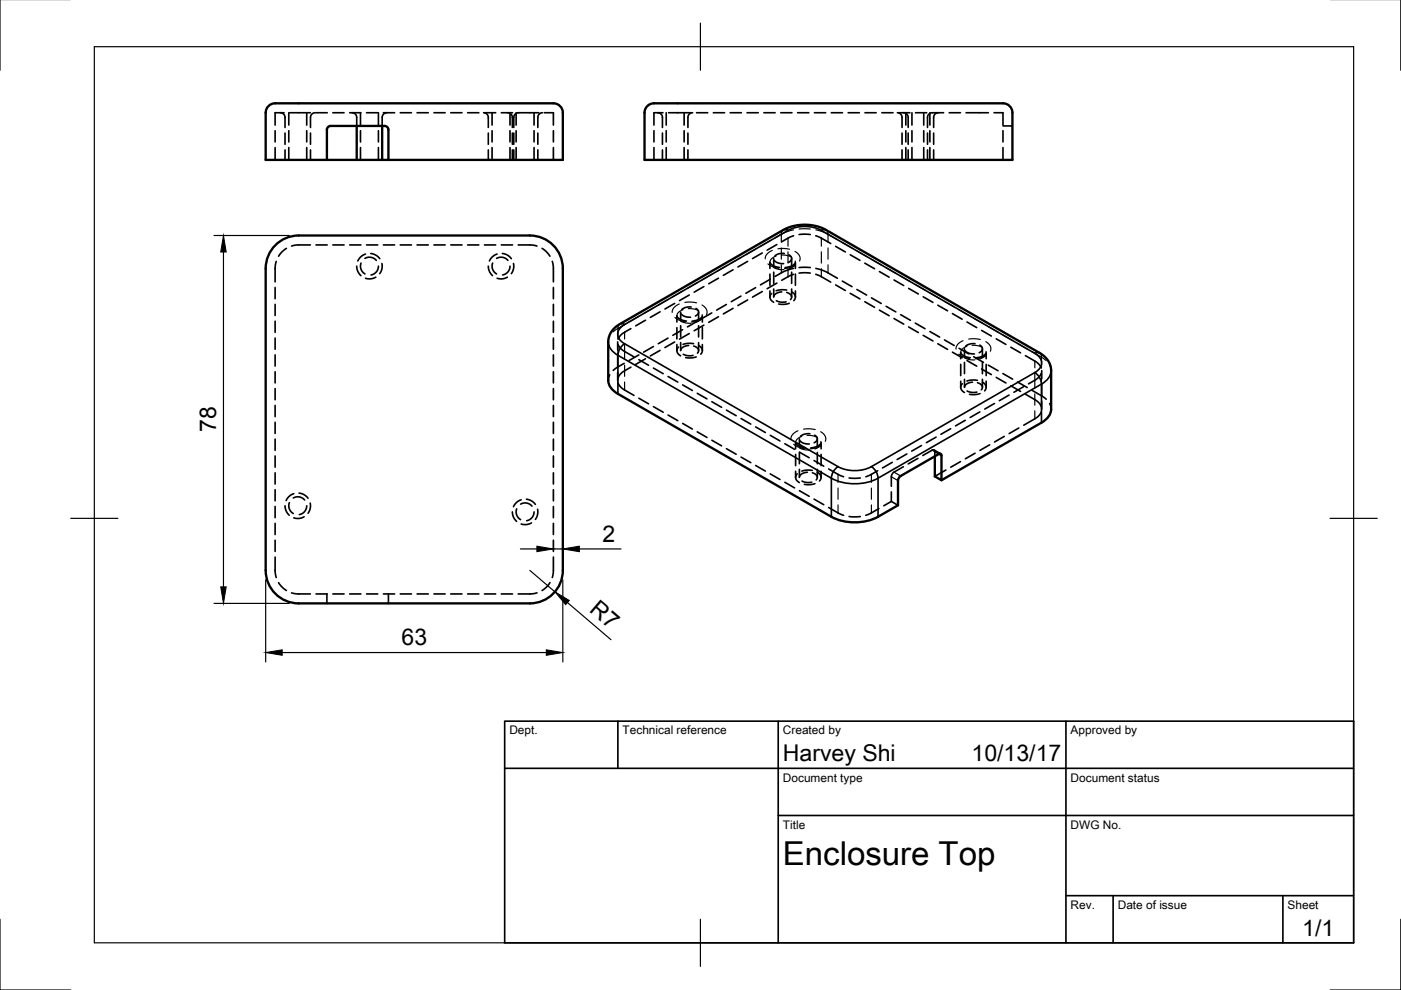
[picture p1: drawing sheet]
<svg xmlns="http://www.w3.org/2000/svg" width="297mm" height="210mm" viewBox="0 0 297 210" stroke-linecap="round" stroke-linejoin="round" font-family="sans-serif">
<!-- layer: Visible -->
<path d="M56.9 22.5l.9-.5 .5-.1h59a2 2 0 0 1 2 2v10h-63v-10l.1-.5zM69.3 33.9v-6.4a.8 .8 0 0 1 .8-.8h11.5a.8 .8 0 0 1 .8 .8l-.1 6.4M75.6 26.7v7.2M81 26.7v7.2M137.2 22.5l.9-.5 .6-.1h73.9a2 2 0 0 1 2.1 2v10h-78v-10v-.5zM58.7 51.6a7 7 0 0 1 4.6-1.7h49a7 7 0 0 1 7 7v64a7 7 0 0 1-7 7h-49a7 7 0 0 1-7-7v-64a7 7 0 0 1 2.4-5.3zM198.2 96.7v4.3l1.4 .8v-5.2v-.2l-.3-.2-8.6 4.9-.3 .8v5.2l-4.2 2.5a11 11 0 0 1-9.9 0l-45.3-26.1a3.5 3.5 0 0 1-2-2.8v-8.8l.6-1.4 1.1-1.3 35.6-20.5 2.3-.9 2.7-.1 2 .3 1.8 .7 45.9 26.5 1.2 1.3 .6 1.5 .1 8.8a3.5 3.5 0 0 1-2.1 2.8l-21.2 12.2" fill="none" stroke="#000" stroke-width=".5"/>
<!-- layer: Hidden -->
<g fill="none" stroke="#000" stroke-width=".35">
<path d="M58.3 27.7v2.4M58.3 31.3v2.6M59.4 23.9l.6 .2 .4 .5v2.4M60.2 23.9h-1.9v2.6M60.4 28.2v2.4M60.4 31.8v2.1M61.2 23.9v2.6M61.2 27.7v2.4M61.2 31.3v2.6M61.4 23.9h4.4M65 23.9v2.6M65 27.7v2.4"/>
<path d="M65 31.3v2.6M65.8 28.2v2.4M65.8 31.8v2.1M66.8 23.9l-.6 .2-.3 .5-.1 2.4M67 23.9h2.4M70.6 23.9h2.3M74.1 23.9h2.4M74.6 23.9l.6 .2 .4 .5v2.1M76.4 23.9v2.6M76.4 27.7v2.4M76.4 31.3v2.6M77.7 23.9h2.4"/>
<path d="M80.2 23.9v2.6M80.2 27.7v2.4M80.2 31.3v2.6M81.3 23.9h2.4M82 23.9l-.6 .2-.3 .5-.1 2.1M84.9 23.9h2.3M88.4 23.9h2.4M92 23.9h2.4M95.6 23.9h2.4M99.1 23.9h2.4M102.5 23.9l.6 .2 .4 .5v2.4M102.7 23.9h2.4"/>
<path d="M103.5 28.2v2.4M103.5 31.8v2.1M104.3 23.9v2.6M104.3 27.7v2.4M104.3 31.3v2.6M106.3 23.9h2.4M107.6 23.9l.6 .2 .4 .5v2.4M108.1 23.9v2.6M108.1 27.7v2.4M108.1 31.3v2.6M108.6 28.2v2.4M108.6 31.8v2.1"/>
<path d="M108.9 28.2v2.4M108.9 31.8v2.1M109.4 23.9v2.6M109.4 27.7v2.4M109.4 31.3v2.6M109.9 23.9h4.3M109.9 23.9l-.6 .2-.3 .5-.1 2.4M113.2 23.9v2.6M113.2 27.7v2.4M113.2 31.3v2.6M114 28.2v2.4M114 31.8v2.1"/>
<path d="M115 23.9l-.6 .2-.3 .5-.1 2.4M115.4 23.9h1.9v2.6M117.3 27.7v2.4M117.3 31.3v2.6M138.7 27.7v2.4M138.7 31.3v2.6M139.5 23.9l.5 .2 .4 .5 .1 2.4M140.5 28.2v2.4M140.5 31.8v2.1M140.6 23.9h-1.9v2.6M141.3 23.9v2.6M141.3 27.7v2.4"/>
<path d="M141.3 31.3v2.6M141.7 23.9h4.8M145.1 23.9v2.6M145.1 27.7v2.4M145.1 31.3v2.6M145.9 28.2v2.4M145.9 31.8v2.1M146.9 23.9l-.6 .2-.4 .5v2.4M147.7 23.9h2.4M151.2 23.9h2.4M154.8 23.9h2.4M158.4 23.9h2.4"/>
<path d="M162 23.9h2.3M165.5 23.9h2.4M169.1 23.9h2.4M172.7 23.9h2.4M176.2 23.9h2.4M179.8 23.9h2.4M183.4 23.9h2.4M187 23.9h2.3M190.3 23.9l.5 .2 .4 .5 .1 2.4M190.5 23.9h2.4M191.3 28.2v2.4M191.3 31.8v2.1"/>
<path d="M191.6 23.9l.5 .2 .4 .5 .1 2.4M192.1 23.9v2.6M192.1 27.7v2.4M192.1 31.3v2.6M192.6 28.2v2.4M192.6 31.8v2.1M193.4 23.9v2.6M193.4 27.7v2.4M193.4 31.3v2.6M194.1 23.9h2.4M195.9 23.9v2.6M195.9 27.7v2.4"/>
<path d="M195.9 31.3v2.6M196.7 28.2v2.4M196.7 31.8v2.1M197.2 23.9v2.6M197.2 27.7v2.4M197.2 31.3v2.6M198 28.2v2.4M198 31.8v2.1M199 23.9l-.6 .2-.4 .5v2.4M200.1 23.9h-2.5l-.6 .3-.3 .6v2.2M201.2 23.9h2.4M204.8 23.9h4.8"/>
<path d="M210.7 23.9h2v2.6M212.7 26.7h2M212.7 27.7v2.4M212.7 31.3v2.6M58.6 55.4l-.3 1.3v3.1M60.7 52.7l-.9 .7-.7 .9M65.8 51.9h-2.8l-1.2 .3M67 51.9h2.4M70.6 51.9h2.3M74.1 51.9h2.4M75.6 56.4l.3 1.2 .6 .8M76.5 55.8l-.1 .6 .2 .7 .3 .5 .5 .5"/>
<path d="M77.4 54.8l.6-.2h.7l.6 .2 .5 .4M77.5 53.9l-1 .5-.6 .9M77.7 51.9h2.4M78.6 53.7l1.1 .4 .8 .7M79.7 58.8l-1.1 .3-1.1-.1M80.2 56.4l-.1 .6-.3 .6-.5 .5-.6 .2M81 55.9v1.1l-.5 1M81.3 51.9h2.4M84.9 51.9h2.3M88.4 51.9h2.4M92 51.9h2.4M95.6 51.9h2.4"/>
<path d="M99.1 51.9h2.4M102.7 51.9h2.4M103.5 56.4l.2 1.1 .7 .9M104.4 55.8l-.1 .6 .2 .7 .3 .5 .5 .5M105.3 54.8l.6-.2h.7l.6 .2 .5 .4M105.4 53.9l-1 .5-.6 .9M106.3 51.9h2.4M106.5 53.7l1.1 .4 .8 .7M107.6 58.8l-1.1 .3-1.1-.1M108.1 56.4l-.1 .7-.3 .5-.5 .5-.6 .2M108.9 55.9v1.1l-.5 1M109.9 51.9h2.8l1.2 .3"/>
<path d="M114.9 52.7l1 .7 .7 .9M117.1 55.4l.2 1.3v3.1M152.3 59l-2 1.2M155.4 57.2l-2 1.2M158.5 55.4l-2 1.2M161.6 53.6l-2 1.2M163.2 58.1v2.4M163.3 59.2l-2.1 1.2M164 54.8v1.7M164 57.7v2.4M164.2 55.2l.8 .6 1.1 .1M164.7 51.9l-2.1 1.1"/>
<path d="M165.3 56.7l-1.4-.4-.7-.7v1.3M166.3 53.7l-1.2 .1-.8 .5M167.3 54l.4 .4 .1 .5-.2 .4-.4 .3M167.8 54.8v1.7M167.8 57.7v2.4M168.2 56.9l-1.8 .6-2.1 1.1M168.3 50l-2.6 1.3M168.3 58.2l-2.6 1.2M168.6 55.8l-.8 .6-1.3 .3M168.6 55.6v1.3M168.6 58.1v2.4M169.4 56.7h2.4"/>
<path d="M169.4 49.7h2.4M169.4 57.9h2.4M173 50l3.1 1.6M173 58.2l3.1 1.6M173 56.9l2 .6 2.5 1.5M177.2 52.2l2 1.2M178.6 59.6l2 1.2M180.3 54l2 1.2M183.4 55.8l2 1.2M186.5 57.6l2 1.2M189.5 59.4l2.1 1.2M58.3 61v2.3"/>
<path d="M58.3 64.5v2.4M58.3 68.1v2.4M58.3 71.7v2.3M58.3 75.2v2.4M58.3 78.8v2.4M117.3 61v2.3M117.3 64.5v2.4M117.3 68.1v2.4M117.3 71.7v2.3M117.3 75.2v2.4M117.3 78.8v2.4M129.3 79.5l-.3 1.2"/>
<path d="M131 72.5v1.7M131 75.4v2.4M131 78.9v1.8M131.1 73.1l.8 1.1 2.5 1.5M132.3 77l-2.3 1.5M133.8 69.7l-2 1.1-.7 1.1M133.8 77.9l-2 1.1-.7 1.1M135.4 75.3l-2 1.1M135.4 76.3l2.1 1.1M136.9 67.9l-2.1 1.2M136.9 76.1l-2.1 1.2M138.5 73.5l-2 1.2"/>
<path d="M138.5 78l2.1 1.2M139.9 66.1l-2 1.2M139.9 74.3l-2 1.2M141.6 71.7l-2 1.2M141.6 79.8l2.1 1.2M143 64.3l-2 1.2M143 72.5l-2 1.2M143.5 69.5v2.4M143.5 73v1.3M143.9 73.6l-.3 .5-.1 .4 .3 .5 .5 .4M144.3 66.2v1.7M144.3 69.1v2.3"/>
<path d="M144.3 72.6v1.7M144.5 66.6l.8 .5 1.1 .2M144.7 69.9l-2 1.2M144.9 75.1l.9 .3h1.1M145.5 68.1l-1.4-.4-.6-.7v1.3M146 73.3l-1.2 .3-.5 .7M146.1 62.5l-2 1.2M146.1 70.7l-2 1.2M146.5 65.1l-1.1 .1-.8 .4M147.1 72.9l-1.2-.1-1.1 .2M147.1 73.4l.6 .2 .3 .4 .1 .4-.2 .5M147.6 65.4l.4 .4 .1 .4-.2 .5-.5 .3"/>
<path d="M147.6 75.7l-1.1 .2-1.1-.1M147.8 68.1l-2 1.2M148.1 66.2v1.7M148.1 69.1v2.3M148.1 72.6v1.7M148.1 73.2l.5 .4 .3 .5v.5l-.3 .5M148.9 67.2l-.9 .6-1.3 .3M148.9 67v1.3M148.9 69.5v2.4M148.9 73v1.3M149.2 60.8l-2 1.2M149.2 68.9l-2 1.2"/>
<path d="M150.9 66.3l-2.1 1.2M152.3 67.2l-2 1.1M154 64.6l-2.1 1.1M155.4 65.4l-2 1.2M157.1 62.8l-2.1 1.2M158.5 63.6l-2 1.2M160.2 61l-2.1 1.2M161.6 61.8l-2 1.2M163.2 61.7v1.3M163.6 62.2l-.3 .5v.5l.2 .5 .5 .4M164 61.3v1.7M164.6 63.8l1 .3 1.1-.1"/>
<path d="M164.7 60l-2.1 1.2M165.7 61.9l-1.1 .3-.4 .3-.2 .4M166.8 61.5l-1.1-.1-1.2 .3M166.8 62l.6 .3 .3 .3 .1 .5-.2 .4M167.3 64.3l-1 .2h-1.2M167.8 61.3v1.7M167.9 61.9l.4 .4 .3 .5v.4l-.3 .5M168.6 61.7v1.3M177.2 60.4l2 1.2M180.3 62.2l2 1.2M181.7 61.4l2 1.2M183.4 64l2 1.2"/>
<path d="M184.8 63.2l2 1.1M186.5 65.8l2 1.1M187.9 64.9l2 1.2M189.5 67.5l2.1 1.2M191 66.7l2 1.2M192.6 61.1l2.1 1.2M192.6 69.3l2.1 1.2M194.1 68.5l2 1.2M195.7 62.9l2.1 1.2M195.7 71.1l2.1 1.2M197.2 70.3l2 1.2M198.8 64.7l2.1 1.2"/>
<path d="M198.8 72.9l2.1 1.2M200.2 72.1l2.1 1.2M201.9 66.5l2.1 1.2M201.9 74.7l2.1 1.2M203.3 73.9l2.1 1.1M203.7 77.3v2.3M204.5 73.9v1.8M204.5 76.8v2.4M204.6 74.4l.8 .5 1.2 .1M205 68.3l2.1 1.2M205 76.4l2.1 1.2M205.7 75.9l-1.4-.5-.6-.6v1.3"/>
<path d="M206.4 75.6l2.1 1.2M206.7 72.9l-1.1 .1-.9 .4M207.7 73.2l.4 .3 .2 .5-.2 .4-.5 .4M208.1 70.1l2.1 1.1M208.1 78.2l2.1 1.2M208.3 73.9v1.8M208.3 76.8v2.4M209 74.9l-.8 .7-1.3 .3M209.1 74.8v1.3M209.1 77.3v2.3M209.5 77.4l2.1 1.2M211.2 71.8l2.1 1.2"/>
<path d="M212.6 79.2l2.1 1.2M214.3 73.6l2.1 1.2M217.4 75.4l2.5 1.5 .9 1.1M220.8 79.2l-.8 1-1.9 1.2M220.9 78.6v1.7M58.3 82.4v2.4M58.3 86v2.3M58.3 89.5v2.4M58.3 93.1v2.4M58.3 96.7v2.4M117.3 82.4v2.4M117.3 86v2.3"/>
<path d="M117.3 89.5v2.4M117.3 93.1v2.4M117.3 96.7v2.4M131.1 81.2l.8 1.1 2.5 1.5M135.4 84.4l2.1 1.2M138.5 86.2l2.1 1.2M141.6 88l2.1 1.2M144.7 81.6l2.1 1.2M144.7 89.8l2.1 1.2M147.8 83.4l2.1 1.2M147.8 91.6l2.1 1.2M150.9 85.2l2.1 1.2"/>
<path d="M150.9 93.3l2.1 1.2M154 87l2.1 1.1M154 95.1l2.1 1.2M157.1 88.7l2.1 1.2M157.1 96.9l2.1 1.2M160.2 90.5l2.1 1.2M160.2 98.7l2.1 1.2M163.3 92.3l2.1 1.2M166.4 94.1l2.1 1.2M168.7 96.3v2.4M168.7 99.9v1.3M169.5 93v1.7"/>
<path d="M169.5 95.9v2.4M169.5 99.5v1.7M169.5 95.9l2.1 1.2M169.6 93.5l.8 .5 1.2 .1M170.7 94.9l-1.3-.3-.7-.7v1.3M171.7 92l-1.2 .1-.8 .4M172.2 99.7h-1.1l-1.1 .2M172.6 97.6l2.1 1.2M172.7 92.3l.4 .3 .2 .5-.2 .4-.5 .4M173.3 93v1.7M173.3 95.9v2.4M173.3 99.5v1.7"/>
<path d="M174 94l-.8 .7-1.3 .3M174.1 93.9v1.3M174.1 96.3v2.4M174.1 99.9v1.3M175.7 99.4l3.2 1.7M186.1 99.8l-2.5 1.3M189.2 98l-2.1 1.2M191.5 99l-2 1.1-.3 .4-.2 .5v2.1M192.3 96.2l-2.1 1.2M194.6 97.2l-2 1.2M195.4 94.5l-2.1 1.2M195.7 96.6l2.2-1.2 .3 .2v1.1"/>
<path d="M198 95.4l1.4 .8M198.5 92.7l-2.1 1.2M200.5 99.7l-2.3 1.3M201.6 90.9l-2.1 1.2M203.6 97.9l-2 1.2M203.7 80.8v1.3M204 81.4l-.3 .4v.5l.3 .5 .5 .4M204.5 80.4v1.7M204.7 89.1l-2.1 1.2M205 82.9l1 .3 1.1-.1M206.2 81l-1.2 .4-.5 .7M206.7 96.1l-2 1.2"/>
<path d="M207.2 80.6h-1.2l-1 .2M207.2 81.1l.6 .3 .4 .4 .1 .4-.3 .5M207.7 87.3l-2 1.2M207.8 83.5l-1.1 .2-1.2-.1M208.3 80.4v1.7M208.3 81l.5 .4 .3 .5-.1 .5-.3 .5M209.1 80.8v1.3M209.8 94.3l-2 1.2M210.8 85.5l-2 1.2M211.2 80l2.1 1.2M212.9 92.5l-2 1.2M213.9 83.8l-2 1.2"/>
<path d="M214.3 81.8l2.1 1.2M215.7 81l2.1 1.2M216 90.7l-2 1.2M217 82l-2 1.2M217.4 83.6l2.5 1.5 .9 1.1M218.8 82.8l3 1.8M220.8 87.3l-.4 .7-.6 .5-2.7 1.7M220.9 81.5v2.4M220.9 85.1v1.7M222.6 85.6l.3 1.2M58.3 118.1v3.1l.3 1.3M58.3 100.2v2.4"/>
<path d="M58.3 103.8v2.4M58.3 107.4v2.4M58.3 111v2.3M58.3 114.5v2.4M60.4 107.2l.3 1.2 .6 .8M61.3 106.6l-.1 .6 .2 .7 .3 .5 .5 .5M62.2 105.6l.6-.2h.7l.6 .2 .5 .4M62.3 104.7l-1 .5-.6 .9M63.4 104.5l1.1 .4 .8 .7M64.5 109.6l-1.1 .3-1.1-.1M65 107.2l-.1 .7-.3 .5-.5 .5-.6 .2M65.8 106.7v1.1l-.5 1"/>
<path d="M108.6 108.5l.3 1.2 .6 .8M109.5 107.9l-.1 .6 .2 .7 .3 .5 .5 .5M110.4 106.9l.6-.2h.7l.6 .2 .5 .4M110.5 106l-1 .5-.6 .9M111.6 105.8l1.1 .4 .8 .7M112.7 110.9l-1.1 .3-1.1-.1M113.2 108.5l-.1 .6-.3 .6-.5 .5-.6 .2M114 108v1.1l-.5 1M117.3 118.1v3.1l-.2 1.3M117.3 100.2v2.4M117.3 103.8v2.4M117.3 107.4v2.4"/>
<path d="M117.3 111v2.3M117.3 114.5v2.4M163.3 100.5l2.1 1.2M166.4 102.3l2.1 1.1M169 100.5l-.3 .4v.5l.3 .5 .5 .4M169.5 104l2.1 1.2M170 102l1 .3 1.1-.1M171.2 100.1l-1.2 .4-.5 .7M172.2 100.2l.6 .3 .4 .4 .1 .4-.3 .5M172.6 105.8l2.1 1.2M172.8 102.6l-1.1 .2-1.2-.1M173.3 100.1l.5 .4 .3 .5-.1 .5-.3 .5"/>
<path d="M175.7 107.6l3.2 1.7M180 101.3h2.4M180 109.5h2.4M186.3 107.8l-2.7 1.5M189 106.3l1.4 .8M189 104.3v2M189 106.3l-1.6 .9M59.1 123.5l.7 1 .9 .7M61.8 125.7l1.2 .2h2.8M67 125.9h2.4M69.3 125.9v2M70.6 125.9h2.3"/>
<path d="M74.1 125.9h2.4M77.7 125.9h2.4M81.3 125.9h2.4M82.3 125.9v2M84.9 125.9h2.3M88.4 125.9h2.4M92 125.9h2.4M95.6 125.9h2.4M99.1 125.9h2.4M102.7 125.9h2.4M106.3 125.9h2.4M113.9 125.7l-1.2 .2h-2.8"/>
<path d="M116.6 123.5l-.7 1-1 .7"/>
</g>
<!-- layer: Visible Narrow -->
<g fill="none" stroke="#000" stroke-width=".35">
<path d="M166.1 48.8l.4-.1 .6 .2M167.1 48.9l-34.7 19.9M167.1 48.9a7.8 7.8 0 0 1 7 0M174.1 48.9l45.3 26M175.1 48.8l-.4-.1-.6 .2M129 72.5a3.5 3.5 0 0 0 2 2.8M131 75.3l45.3 26.1v8.2M131 75.3v8.2M131.4 68.7l.5-.1 .5 .2M132.4 68.8a2.15 2.15 0 0 0-1.4 2 2.15 2.15 0 0 0 1.4 2.1M132.4 72.9l45.3 26M132.4 72.9l-1 1-.4 1.4"/>
<path d="M219.4 79l-34.6 19.9M219.4 79l1 1 .4 1.4M219.4 74.9a2.15 2.15 0 0 1 1.5 2.1 2.15 2.15 0 0 1-1.5 2M220.4 74.8l-.5-.1-.5 .2M222.9 78.6a3.5 3.5 0 0 1-2.1 2.8M177.7 98.9a7.8 7.8 0 0 0 7.1 0M177.7 98.9l-1 1.1-.4 1.4a11 11 0 0 0 9.9 0M184.8 98.9l1 1.1 .4 1.4M199 96.3l.6 .3M220.8 81.4v8.2M220.8 81.4l-34.6 20M186.2 101.4v8.2"/>
</g>
<!-- layer: Hidden Narrow -->
<g fill="none" stroke="#000" stroke-width=".25">
<path d="M147.8 60l-2 1.1M150.9 58.2l-2.1 1.2M154 56.4l-2.1 1.2M157.1 54.6l-2.1 1.2M160.2 52.8l-2.1 1.2M162.8 56l1 .5 1.3 .4M163.3 51l-2.1 1.2M163.7 53.1l-1.1 .8-.4 1M164 56.7l1 .4 1.2 .1M164.5 54.3l-1 .7-.2 .4v.5M164.9 52.8l1.2-.1 1.3 .2M165.7 54.1l1.1 .1 1 .3"/>
<path d="M165.7 49.7v1.7M165.7 52.6v2.4M165.7 56.1v1.8M165.7 49.7l-1.4 .7M166.1 48.8l-.3 .3-.1 .6M167.1 50.5v1.7M167.1 53.4v2.4M167.1 57v1.7M168.2 48.7l-1.3 .4-1.2 .6M168.6 53.3l.9 1 .1 .5-.1 .5M168.6 55.3v.5l-.2 .5-1.1 .7M168.7 56.2l-1.1 .5-1.3 .2"/>
<path d="M169.4 48.6h2.4M173 48.7l1.3 .4 1.3 .6M174.1 50.5v1.7M174.1 53.4v2.4M174.1 57v1.7M175.1 48.8l.4 .3 .1 .6M175.6 49.7v1.7M175.6 52.6v2.4M175.6 56.1v1.8M175.6 49.7l1.9 1.1M178.6 51.4l2 1.2M181.7 53.2l2 1.2"/>
<path d="M184.8 55l2 1.2M187.9 56.8l2 1.2M191 58.5l2 1.2M129.3 71.3l-.3 1.2M131 69.6l-1 .8M131 69.6v2.3M131 73.1v2.2M131.4 68.7l-.3 .4-.1 .5M132.3 68.9l-1.3 .7M132.4 70.4v1.5M132.4 73.1v3.1M132.4 77.4v2.4"/>
<path d="M135.4 67.1l-2 1.2M138.5 65.3l-2 1.2M141.6 63.5l-2 1.2M143.1 67.3l.9 .6 1.4 .3M144 64.5l-1.1 .8-.4 .9M144.3 68.1l1 .3 1.2 .1M144.7 61.7l-2 1.2M144.8 65.7l-1 .6-.3 .5 .1 .5M145.2 64.1l1.2-.1 1.3 .2M145.9 65.4l1.2 .1 1 .4M148.8 64.7l1 .9 .1 .6-.1 .5M148.9 66.7v.5l-.2 .4-1.1 .7"/>
<path d="M149 67.6l-1.1 .5-1.3 .2M194.1 60.3l2 1.2M197.2 62.1l2 1.2M200.2 63.9l2.1 1.2M203.3 75.1l.9 .6 1.3 .3M203.3 65.7l2.1 1.2M204.2 72.2l-1.2 .8-.3 1M204.5 75.9l.9 .3 1.3 .1M205 73.4l-1.1 .7-.2 .5v.4M205.4 71.9l1.2-.1 1.3 .2M206.1 73.2l1.2 .1 1 .4M206.4 67.5l2.1 1.1"/>
<path d="M209 72.4l1 1 .1 .5-.1 .6M209 74.5l.1 .4-.3 .5-1 .7M209.1 75.4l-1 .4-1.3 .3M209.5 69.2l2.1 1.2M212.6 71l2.1 1.2M215.7 72.8l2.1 1.2M218.8 74.6l2 1.1M219.4 76.6v1.4M219.4 79.2v3.1M220.4 74.8l.3 .4 .1 .5M220.8 75.7l1 .8M220.8 75.7v2.3"/>
<path d="M220.8 79.2v2.2M222.6 77.4l.3 1.2M132.4 81v1.7M168.3 94.2l1 .6 1.2 .3M169.2 91.3l-1.2 .8-.3 1M169.5 95l1 .3 1.2 .1M170 92.5l-1.1 .7-.2 .5v.4M170.4 91l1.2-.1 1.2 .2M171.1 92.3l1.2 .1 1 .4M174 91.5l1 1 .1 .5-.1 .6M174 93.6l.1 .4-.3 .5-1 .7M174.1 94.5l-1 .4-1.3 .3"/>
<path d="M197.6 95.4l1.4 .9-.8-.5M219.4 83.5v2.4M219.4 87.1v1.7M177.7 100.6v1.7M177.7 103.5v2.4M177.7 107v1.8M184.8 100.6v1.7M184.8 103.5v2.4M184.8 107v1.8M189 101.1l1.4 .8M189.5 100.1l1.5 .8"/>
</g>
<!-- layer: Border -->
<path d="M0 -.1v15M297 -.1v15M20 9.9h267v190h-267zM148.5 4.9v10M15 109.9h10M282 109.9h10M0 194.9v15h15M148.5 194.9v10M297 194.9v15h-15" fill="none" stroke="#000" stroke-width=".25"/>
<!-- layer: TitleBlock -->
<path d="M107 152.9h180v47h-180zM131 152.9v10M165 152.9v47M226 152.9v47M107 162.9h180M165 172.9h122M226 189.9h61M236 189.9v10M272 189.9v10" fill="none" stroke="#000" stroke-width=".35"/>
<!-- layer: Dimensions -->
<path d="M45.4 49.9h15.9M47.4 53.4v71M110.3 116.4h3.5M117.3 116.4h2M122.8 116.4h8.9M45.4 127.9h15.9M56.3 122.9v17.5M59.8 138.4h56M112.3 120.9l5.4 4.6M119.3 122.9v17.5M120.3 127.8l9.2 7.8" fill="none" stroke="#000" stroke-width=".25"/>
<path d="M47.4 49.9l.6 3.5h-1.2zM113.8 115.8l3.5 .6-3.5 .6zM119.3 116.4l3.5-.6v1.2zM46.8 124.4h1.2l-.6 3.5zM56.3 138.4l3.5-.6v1.1zM115.8 137.8l3.5 .6-3.5 .5zM117.7 125.5l3 1.8-.8 .9z" fill="#000" stroke="#000" stroke-width=".21"/>
<text font-size="7" x="166" y="183.4">Enclosure Top</text>
<g font-size="4.9">
<text x="45.8" y="91.6" transform="rotate(-90 45.8 91.6)">78</text>
<text x="127.7" y="114.9">2</text>
<text x="124.8" y="129.6" transform="rotate(41 124.8 129.6)">R7</text>
<text x="85.2" y="136.8">63</text>
<text x="166" y="161.4">Harvey Shi</text>
<text x="206" y="161.4">10/13/17</text>
<text x="276.1" y="198.5">1/1</text>
</g>
<g font-size="2.5">
<text x="108" y="155.7">Dept.</text>
<text x="132" y="155.7">Technical reference</text>
<text x="166" y="155.7">Created by</text>
<text x="227" y="155.7">Approved by</text>
<text x="166" y="165.7">Document type</text>
<text x="227" y="165.7">Document status</text>
<text x="166" y="175.7">Title</text>
<text x="227" y="175.7">DWG No.</text>
<text x="227" y="192.7">Rev.</text>
<text x="237" y="192.7">Date of issue</text>
<text x="273" y="192.7">Sheet</text>
</g>
</svg>
